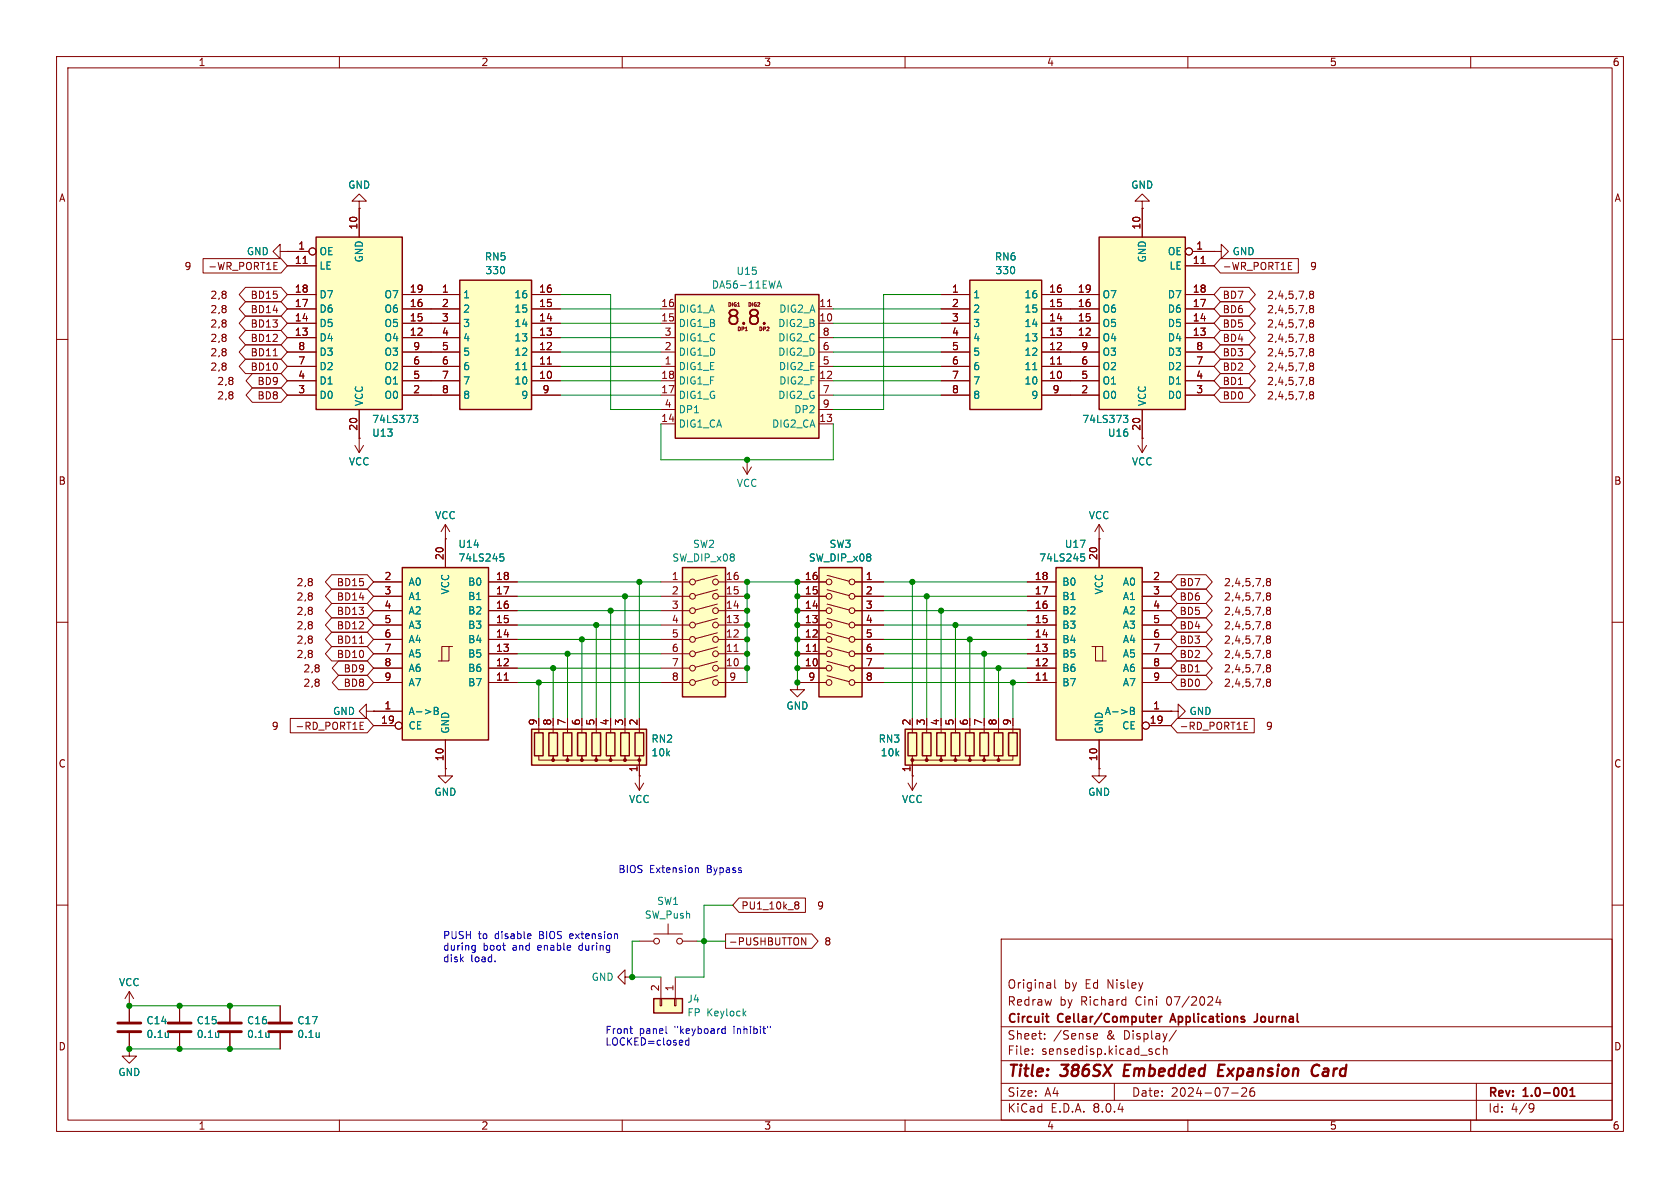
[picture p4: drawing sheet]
<svg xmlns="http://www.w3.org/2000/svg" width="297mm" height="210mm" viewBox="0 0 297 210" stroke-linecap="round" stroke-linejoin="round" font-family="sans-serif">
<g fill="none" stroke="#840000" stroke-width=".18">
<path d="M10 10h277v190h-277zM12 12h273v186h-273zM60 10v2M110 10v2M160 10v2M210 10v2M260 10v2M10 60h2M285 60h2M10 110h2M285 110h2M112.3 138.4l.7 1.3"/>
<path d="M113 137.2h.1M113 137.2v2.5M113.8 138.4l-.8 1.3M10 160h2M285 160h2M177 166h108v32h-108zM186.5 173.2v1.3l.2 .2M198.9 176.7l.1 .1M199 176.2v1.5M199 177.6l-.1 .1M215.3 176.1l-.3 1.1h.9M215.7 176.7v1"/>
<path d="M60 198v2M110 198v2M160 198v2M177 194.5h108M177 191.5h108M177 187.5h108M177 181.5h108M182.5 186.3v.1M182.5 185.5v.1M184.7 183.6v.1M184.7 182.8v.1M193.3 183.5l.2 .2 .5-.1"/>
<path d="M193.3 182.9l.2-.2h.3l.2 .2v.2l-.7 .1M197 191.5v3M205 185.5l-.4-.1-.3 .3v.4l.2 .2h.5M205.7 185.5l.2-.1 .3 .1 .1 .9M205.7 184.9v1.5M208 182.1l-1.3 2M210 198v2M217.7 193.2h1.2M220.3 192.4v.5l-.8 .9h.9M221.2 192.4a1.17 1.17 0 0 0-.1 1.3h.6l.1-.5-.3-.3h-.3l-.2 .3M260 198v2M261 191.5v6.5"/>
<path d="M270.6 195.1l.5 .1a.99 .99 0 0 1-.4 1.4h-.2M271.2 195.7l-.3 .3h-.3"/>
</g>
<path d="M184.8 179.7h.6M203.8 179.7l.5 .1v.2l-.7 .2M205 179.7v1M205.4 179.7l-.3 .1-.1 .2M207.3 179.2l-.5 1.5M222.3 179.2v1.1a.48 .48 0 0 1-.6 .4M185.3 180.7h.1M204.3 180.6l-.5 .1M207 180.3h.7M276.8 192.4l.2 .5-.2 .8M277.6 193.8h.8M277.6 192.7l.4-.4v1.5" fill="none" stroke="#840000" stroke-width=".3"/>
<path d="M198.9 188.2l-.3 2h1M215.4 189.2h.7M216.5 188.2h-.9l-.3 2h1M232 189.9a.67 .67 0 0 0 1 .1M233.2 188.4a.73 .73 0 0 0-1.1 .3" fill="none" stroke="#840000" stroke-width=".4"/>
<path d="M94 128.9h20.3v6.4h-20.3z" fill="#ffffc2"/>
<path d="M94 128.9h20.3v6.4h-20.3zM94.5 129.5h1.5v4.1h-1.5zM97 129.5h1.6v4.1h-1.6zM99.6 129.5h1.5v4.1h-1.5zM102.1 129.5h1.5v4.1h-1.5zM104.6 129.5h1.6v4.1h-1.6zM107.2 129.5h1.5v4.1h-1.5zM109.7 129.5h1.6v4.1h-1.6zM112.3 129.5h1.5v4.1h-1.5z" fill="none" stroke="#840000" stroke-width=".25"/>
<g fill="#840000" stroke="#840000" stroke-width=".18">
<circle cx="113" cy="134.4" r=".25"/>
<circle cx="110.5" cy="134.4" r=".25"/>
<circle cx="107.9" cy="134.4" r=".25"/>
<circle cx="105.4" cy="134.4" r=".25"/>
<circle cx="102.9" cy="134.4" r=".25"/>
<circle cx="100.3" cy="134.4" r=".25"/>
<circle cx="97.8" cy="134.4" r=".25"/>
</g>
<path d="M95.2 133.6v.8h2.6v-.8v.8h2.5v-.8v.8h2.6v-.8v.8h2.5v-.8v.8h2.5v-.8v.8h2.6v-.8v.8h2.5v-.8M95.2 128.3v1.2M97.8 128.3v1.2M100.3 128.3v1.2M102.9 128.3v1.2M105.4 128.3v1.2M107.9 128.3v1.2M110.5 128.3v1.2M113 128.3v1.2M113 134.6v2.6M110.5 172.7v-1.2l-1.3 1.2 1.3 1.3v-1.3h1.3M111.8 172.7h.1" fill="none" stroke="#840000" stroke-width=".18"/>
<path d="M115.6 176.5h5v2.6h-5z" fill="#ffffc2"/>
<path d="M78.7 135.9v1.3h1.3l-1.3 1.2-1.2-1.2h1.2M78.7 135.9h.1M116.7 176.5h.3v1.3h-.3zM116.8 172.7v3.8M119.3 176.5h.2v1.3h-.2zM119.4 172.7v3.8" fill="none" stroke="#840000" stroke-width=".18"/>
<path d="M115.6 176.5h5v2.6h-5z" fill="none" stroke="#840000" stroke-width=".25"/>
<path d="M131.5 179.1l.4 .5M131.9 178.7l-.5 .5" fill="none" stroke="#008484" stroke-width=".18"/>
<path d="M71.1 100.3h15.3v30.5h-15.3z" fill="#ffffc2"/>
<g fill="none" stroke="#840000" stroke-width=".18">
<path d="M78.7 95.3h.1M78.7 92.7v7.6M78.7 92.7l-.7 1.3M78.7 92.7l.8 1.3M66 118.1h5.1M66 115.6h5.1M66 113h5.1M66 110.5h5.1M66 108h5.1M66 105.4h5.1M66 102.9h5.1M79.4 114.3h-1.3v2.5"/>
<path d="M80 114.3h-.6v2.5h-1.9M86.4 118.1h5M86.4 115.6h5M86.4 113h5M86.4 110.5h5M86.4 108h5M86.4 105.4h5M86.4 102.9h5M66 125.7h5.1M66 120.7h5.1M66 128.3h3.8M78.7 130.8v5.1"/>
<path d="M86.4 120.7h5M89.1 120.2h.8M160.5 138.4l.8 1.3M161.3 137.2h.1M161.3 137.2v2.5M162.1 138.4l-.8 1.3M31.7 177.8v2.8M40.6 177.8v2.8M113 166.4h2.6M115.6 165.1h5M118.1 163.3v1.8M120.6 166.4h2.6"/>
<path d="M31.7 182.6v2.8M40.6 182.6v2.8"/>
<circle cx="70.5" cy="128.3" r=".63"/>
<circle cx="116.1" cy="166.4" r=".51"/>
<circle cx="120.1" cy="166.4" r=".51"/>
</g>
<path d="M71.1 100.3h15.3v30.5h-15.3z" fill="none" stroke="#840000" stroke-width=".25"/>
<path d="M88.4 97.9h.6M88.5 98.4h.3l.3 .2-.1 .5-.5 .1M76.8 125h.4l.2 .3-.2 .3 .2 .2 .1 .3-.2 .2h-.5zM76.8 125.6h.4M38.7 182.6v.8M38.7 183.3h-.1M47.5 182.6v.8M47.5 183.3h.1" fill="none" stroke="#008484" stroke-width=".18"/>
<path d="M29.7 182.4h4.1M29.7 180.8h4.1M38.6 182.4h4.1M38.6 180.8h4.1" fill="none" stroke="#840000" stroke-width=".51"/>
<path d="M81.3 49.5h12.7v22.9h-12.7z" fill="#ffffc2"/>
<path d="M81.3 49.5h12.7v22.9h-12.7z" fill="none" stroke="#840000" stroke-width=".25"/>
<g fill="none" stroke="#840000" stroke-width=".18">
<path d="M76.2 52.1h5.1M76.2 59.7h5.1M76.2 57.2h5.1M76.2 54.6h5.1M94 52.1h5.1M94 59.7h5.1M94 57.2h5.1M94 54.6h5.1M76.2 67.3h5.1M76.2 64.8h5.1M76.2 62.2h5.1M76.2 69.9h5.1"/>
<path d="M94 67.3h5.1M94 64.8h5.1M94 62.2h5.1M94 69.9h5.1M96.8 64.4h.7M201.2 78.7l.7 1.3M201.9 77.5h.1M201.9 77.5v2.5M202.7 78.7l-.8 1.3M131.3 82.6l.8 1.2M132.1 81.3h.1M132.1 81.3v2.5"/>
<path d="M132.8 82.6l-.7 1.2M194.3 95.3h.1M194.3 92.7l-.8 1.3M194.3 92.7l.8 1.3M194.3 92.7v2.6M49.5 177.8v2.8M49.5 182.6v2.8"/>
</g>
<path d="M92.4 65.3h.7M56.4 182.6v.8M56.4 183.3h.1" fill="none" stroke="#008484" stroke-width=".18"/>
<path d="M47.5 182.4h4.1M47.5 180.8h4.1" fill="none" stroke="#840000" stroke-width=".51"/>
<path d="M119.4 52.1h25.4v25.4h-25.4z" fill="#ffffc2"/>
<path d="M119.4 52.1h25.4v25.4h-25.4z" fill="none" stroke="#840000" stroke-width=".25"/>
<path d="M135.1 57.1l.1 .1-.1 .1M135.1 57.1l-.1 .1 .1 .1M135.1 57.1v.2" fill="none" stroke="#840000" stroke-width=".32"/>
<g fill="none" stroke="#840000" stroke-width=".18">
<path d="M116.8 57.2h2.6M116.8 54.6h2.6M116.8 59.7h2.6M130.4 54.1h.4M144.8 57.2h2.5M144.8 54.6h2.5M144.8 59.7h2.5M146.3 54.2h.7M116.8 64.8h2.6M116.8 67.3h2.6M116.8 74.9h2.6M116.8 69.9h2.6"/>
<path d="M116.8 62.2h2.6M116.8 72.4h2.6M144.8 64.8h2.5M144.8 67.3h2.5M144.8 74.9h2.5M144.8 69.9h2.5M144.8 62.2h2.5M144.8 72.4h2.5M194.3 135.9v1.3h-1.3l1.3 1.2 1.3-1.2h-1.3M194.3 135.9h.1"/>
</g>
<path d="M137.3 50.9l.5-1.2 .4 1.2M137.5 50.6h.6" fill="none" stroke="#008484" stroke-width=".18"/>
<path d="M186.7 100.3h15.2v30.5h-15.2z" fill="#ffffc2"/>
<g fill="none" stroke="#840000" stroke-width=".18">
<path d="M63.5 35.6h-1.3l1.3-1.3 1.3 1.3h-1.3v1.2M63.5 36.8h.1M49.5 44.5v-1.3l-1.2 1.3 1.2 1.2v-1.2h1.3M50.8 44.5h.1M62.7 78.7l.8 1.3M63.5 77.5h.1M63.5 77.5v2.5M64.3 78.7l-.8 1.3M194.3 95.3v5M181.6 118.1h5.1M181.6 115.6h5.1M181.6 113h5.1"/>
<path d="M181.6 110.5h5.1M181.6 108h5.1M181.6 105.4h5.1M181.6 102.9h5.1M193 114.3h.7v2.5h1.9M193.7 114.3h1.2v2.5M201.9 118.1h5.1M201.9 115.6h5.1M201.9 113h5.1M201.9 110.5h5.1M201.9 108h5.1M201.9 105.4h5.1"/>
<path d="M201.9 102.9h5.1M181.6 120.7h5.1M184.4 120.2h.7M194.3 130.8v5.1M201.9 125.7h5.1M201.9 120.7h5.1M203.2 128.3h3.8M207 125.7h1.3v1.3l1.2-1.3-1.2-1.2v1.2M207 125.7h.1M22.9 177.8h.1M22.9 175.3v5.3M22.9 175.3l-.8 1.2"/>
<path d="M22.9 175.3l.7 1.2M22.9 185.4v1.3h1.2l-1.2 1.3-1.3-1.3h1.3M22.9 185.4h.1M22.9 182.6v2.8"/>
<circle cx="202.6" cy="128.3" r=".63"/>
</g>
<path d="M186.7 100.3h15.2v30.5h-15.2z" fill="none" stroke="#840000" stroke-width=".25"/>
<path d="M191.1 97.9h.6M191.2 98.4h.3l.3 .2-.2 .5-.4 .1M199.8 125h.5l.2 .3-.2 .3 .2 .2 .1 .3-.3 .2h-.5zM199.8 125.6h.5M29.8 182.6v.8M29.8 183.3h-.1" fill="none" stroke="#008484" stroke-width=".18"/>
<path d="M20.8 182.4h4.1M20.8 180.8h4.1" fill="none" stroke="#840000" stroke-width=".51"/>
<path d="M55.9 41.9h15.2v30.5h-15.2z" fill="#ffffc2"/>
<path d="M55.9 41.9h15.2v30.5h-15.2z" fill="none" stroke="#840000" stroke-width=".25"/>
<g fill="none" stroke="#840000" stroke-width=".18">
<path d="M63.5 36.8v5.1M201.9 35.6h1.3l-1.3-1.3-1.2 1.3h1.2v1.2M201.9 36.8h.1M50.8 44.5h3.8M50.8 47h5.1M50.8 59.7h5.1M50.8 57.2h5.1M50.8 54.6h5.1M50.8 52.1h5.1M53.6 46.6h.7M71.1 59.7h5.1M71.1 57.2h5.1"/>
<path d="M71.1 54.6h5.1M71.1 52.1h5.1M50.8 69.9h5.1M50.8 67.3h5.1M50.8 64.8h5.1M50.8 62.2h5.1M63.5 72.4v5.1M71.1 69.9h5.1M71.1 67.3h5.1M71.1 64.8h5.1M71.1 62.2h5.1M64.8 125.7v1.3l-1.3-1.3 1.3-1.2v1.2h1.2"/>
<path d="M66 125.7h.1M141 120.7v1.2h-1.3l1.3 1.3 1.2-1.3h-1.2M141 120.7h.1"/>
<circle cx="55.2" cy="44.4" r=".63"/>
</g>
<path d="M73.1 73.4h.7l-.4 .5 .4 .1v.4l-.2 .3h-.4" fill="none" stroke="#008484" stroke-width=".18"/>
<path d="M194.3 41.9h15.2v30.5h-15.2z" fill="#ffffc2"/>
<path d="M194.3 41.9h15.2v30.5h-15.2z" fill="none" stroke="#840000" stroke-width=".25"/>
<g fill="none" stroke="#840000" stroke-width=".18">
<path d="M201.9 36.8v5.1M189.2 59.7h5.1M189.2 57.2h5.1M189.2 54.6h5.1M189.2 52.1h5.1M209.5 47h5.1M209.5 59.7h5.1M209.5 57.2h5.1M209.5 54.6h5.1M209.5 52.1h5.1M210.8 44.5h3.8M212.3 46.6h.8"/>
<path d="M189.2 69.9h5.1M189.2 67.3h5.1M189.2 64.8h5.1M189.2 62.2h5.1M201.9 72.4v5.1M209.5 69.9h5.1M209.5 67.3h5.1M209.5 64.8h5.1M209.5 62.2h5.1"/>
<circle cx="210.2" cy="44.4" r=".63"/>
</g>
<path d="M198.6 73.4h.8l-.4 .5 .3 .1 .1 .4-.3 .3h-.3" fill="none" stroke="#008484" stroke-width=".18"/>
<path d="M120.6 100.3h7.7v22.9h-7.7z" fill="#ffffc2"/>
<g fill="none" stroke="#840000" stroke-width=".18">
<path d="M116.8 102.9h5.1M116.8 118.1h5.1M116.8 115.6h5.1M116.8 113h5.1M116.8 110.5h5.1M116.8 108h5.1M116.8 105.4h5.1M126.8 119.5l-3.9 1M126.8 116.9l-3.9 1.1M126.8 114.4l-3.9 1M126.8 111.9l-3.9 1M126.8 109.3l-3.9 1.1"/>
<path d="M126.8 106.8l-3.9 1M126.8 104.2l-3.9 1.1M126.8 101.7l-3.9 1M127 102.9h5.1M127 118.1h5.1M127 115.6h5.1M127 113h5.1M127 110.5h5.1M127 108h5.1M127 105.4h5.1M129.8 115.2h.7M116.8 120.7h5.1"/>
<path d="M127 120.7h5.1"/>
<circle cx="122.4" cy="108" r=".51"/>
<circle cx="122.4" cy="110.5" r=".51"/>
<circle cx="122.4" cy="118.1" r=".51"/>
<circle cx="122.4" cy="105.4" r=".51"/>
<circle cx="122.4" cy="115.6" r=".51"/>
<circle cx="122.4" cy="102.9" r=".51"/>
<circle cx="122.4" cy="113" r=".51"/>
<circle cx="126.5" cy="118.1" r=".51"/>
<circle cx="126.5" cy="105.4" r=".51"/>
<circle cx="126.5" cy="108" r=".51"/>
<circle cx="126.5" cy="102.9" r=".51"/>
<circle cx="126.5" cy="115.6" r=".51"/>
<circle cx="126.5" cy="110.5" r=".51"/>
<circle cx="126.5" cy="113" r=".51"/>
<circle cx="122.4" cy="120.7" r=".51"/>
<circle cx="126.5" cy="120.7" r=".51"/>
</g>
<path d="M120.6 100.3h7.7v22.9h-7.7z" fill="none" stroke="#840000" stroke-width=".25"/>
<path d="M171.4 49.5h12.7v22.9h-12.7z" fill="#ffffc2"/>
<path d="M171.4 49.5h12.7v22.9h-12.7z" fill="none" stroke="#840000" stroke-width=".25"/>
<g fill="none" stroke="#840000" stroke-width=".18">
<path d="M166.4 52.1h5M166.4 59.7h5M166.4 57.2h5M166.4 54.6h5M184.1 52.1h5.1M184.1 59.7h5.1M184.1 57.2h5.1M184.1 54.6h5.1M214.6 44.5h1.3v-1.3l1.3 1.3-1.3 1.2v-1.2M214.6 44.5h.1M166.4 67.3h5M166.4 64.8h5"/>
<path d="M166.4 62.2h5M166.4 69.9h5M184.1 67.3h5.1M184.1 64.8h5.1M184.1 62.2h5.1M184.1 69.9h5.1M186.9 64.4h.8"/>
</g>
<path d="M182.6 65.3h.7" fill="none" stroke="#008484" stroke-width=".18"/>
<path d="M160 128.9h20.3v6.4h-20.3z" fill="#ffffc2"/>
<path d="M160 128.9h20.3v6.4h-20.3zM160.5 129.5h1.6v4.1h-1.6zM163.1 129.5h1.5v4.1h-1.5zM165.6 129.5h1.5v4.1h-1.5zM168.1 129.5h1.6v4.1h-1.6zM170.7 129.5h1.5v4.1h-1.5zM173.2 129.5h1.6v4.1h-1.6zM175.8 129.5h1.5v4.1h-1.5zM178.3 129.5h1.5v4.1h-1.5z" fill="none" stroke="#840000" stroke-width=".25"/>
<g fill="#840000" stroke="#840000" stroke-width=".18">
<circle cx="161.3" cy="134.4" r=".25"/>
<circle cx="163.8" cy="134.4" r=".25"/>
<circle cx="166.4" cy="134.4" r=".25"/>
<circle cx="168.9" cy="134.4" r=".25"/>
<circle cx="171.4" cy="134.4" r=".25"/>
<circle cx="174" cy="134.4" r=".25"/>
<circle cx="176.5" cy="134.4" r=".25"/>
</g>
<path d="M161.3 133.6v.8h2.5v-.8v.8h2.6v-.8v.8h2.5v-.8v.8h2.5v-.8v.8h2.6v-.8v.8h2.5v-.8v.8h2.6v-.8M161.3 128.3v1.2M161.3 134.6v2.6M163.8 128.3v1.2M166.4 128.3v1.2M168.9 128.3v1.2M171.4 128.3v1.2M174 128.3v1.2M176.5 128.3v1.2M179.1 128.3v1.2" fill="none" stroke="#840000" stroke-width=".18"/>
<path d="M144.8 100.3h7.6v22.9h-7.6z" fill="#ffffc2"/>
<g fill="none" stroke="#840000" stroke-width=".18">
<path d="M63.5 36.8h.1M63.5 36.8v5.1M201.9 36.8h.1M201.9 36.8v5.1M35.9 45.7h13.8l1.1 1.3-1.1 1.3h-13.8zM43.4 50.8h6.3l1.1 1.3-1.1 1.2h-6.3l-1.1-1.2zM43.4 55.9h6.3l1.1 1.3-1.1 1.2h-6.3l-1.1-1.2zM43.4 58.4h6.3l1.1 1.3-1.1 1.3h-6.3l-1.1-1.3zM43.4 53.3h6.3l1.1 1.3-1.1 1.3h-6.3l-1.1-1.3zM48.4 47h.4M48.4 47.7h.6M48.4 46.4h.6"/>
<path d="M50.8 44.5h.1M50.8 47h5.1M50.8 52.1h5.1M50.8 59.7h5.1M50.8 57.2h5.1M50.8 54.6h5.1M50.8 44.5h3.8M53.6 46.6h.7M71.1 52.1h10.2M71.1 59.7h10.2M71.1 57.2h10.2M71.1 54.6h10.2"/>
<path d="M94 52.1h5.1M94 59.7h5.1M94 57.2h5.1M94 54.6h5.1M166.4 52.1h5M166.4 59.7h5M166.4 57.2h5M166.4 54.6h5M184.1 52.1h10.2M184.1 59.7h10.2M184.1 57.2h10.2M184.1 54.6h10.2"/>
<path d="M209.5 47h5.1M209.5 52.1h5.1M209.5 59.7h5.1M209.5 57.2h5.1M209.5 54.6h5.1M210.8 44.5h3.8M212.3 46.6h.8M214.6 44.5h.1M215.7 45.7h13.8v2.6h-13.8l-1.1-1.3zM215.7 55.9h5.1l1.1 1.3-1.1 1.2h-5.1l-1.1-1.2zM215.7 53.3h5.1l1.1 1.3-1.1 1.3h-5.1l-1.1-1.3zM215.7 58.4h5.1l1.1 1.3-1.1 1.3h-5.1l-1.1-1.3z"/>
<path d="M215.7 50.8h5.1l1.1 1.3-1.1 1.2h-5.1l-1.1-1.2zM227.8 47h.4M227.8 47.7h.6M227.8 46.4h.6M231.7 57.1l-.2-.2 .2-.3h.3l.2 .2-.2 .3M231.7 52l-.2-.2 .2-.3h.3l.2 .2-.2 .3M231.7 52l-.2 .3 .1 .3 .1 .1h.3l.2-.2v-.2l-.2-.3M231.7 54.6l-.2-.3 .2-.3h.3l.2 .3-.2 .3M231.7 54.6l-.2 .2 .1 .4 .1 .1h.3l.2-.3v-.2l-.2-.2M231.7 57.1l-.2 .2 .1 .4 .1 .1h.3l.2-.2v-.3l-.2-.2M231.7 59.6l-.2-.2 .2-.3h.3l.2 .2-.2 .3M231.7 59.6l-.2 .3 .1 .3 .1 .2h.3l.2-.3v-.2l-.2-.3"/>
<path d="M231.7 57.1h.3M231.7 54.6h.3M231.7 59.6h.3M231.7 52h.3M43.4 61h6.3l1.1 1.2-1.1 1.3h-6.3l-1.1-1.3zM43.4 63.5h6.3l1.1 1.3-1.1 1.2h-6.3l-1.1-1.2zM44.6 66h5.1l1.1 1.3-1.1 1.3h-5.1l-1.1-1.3zM44.6 68.6h5.1l1.1 1.3-1.1 1.2h-5.1l-1.1-1.2zM48.3 62.9h.7M50.8 67.3h5.1M50.8 64.8h5.1M50.8 62.2h5.1"/>
<path d="M50.8 69.9h5.1M63.5 77.5h.1M63.5 72.4v5.1M71.1 67.3h10.2M71.1 64.8h10.2M71.1 62.2h10.2M71.1 69.9h10.2M94 67.3h5.1M94 64.8h5.1M94 62.2h5.1M94 69.9h5.1M96.8 64.4h.7"/>
<path d="M166.4 67.3h5M166.4 64.8h5M166.4 62.2h5M166.4 69.9h5M184.1 67.3h10.2M184.1 64.8h10.2M184.1 62.2h10.2M184.1 69.9h10.2M186.9 64.4h.8M201.9 77.5h.1M201.9 72.4v5.1M209.5 67.3h5.1"/>
<path d="M209.5 64.8h5.1M209.5 62.2h5.1M209.5 69.9h5.1M215.7 66h5.1l1.1 1.3-1.1 1.3h-5.1l-1.1-1.3zM215.7 68.6h5.1l1.1 1.3-1.1 1.2h-5.1l-1.1-1.2zM215.7 63.5h5.1l1.1 1.3-1.1 1.2h-5.1l-1.1-1.2zM215.7 61h5.1l1.1 1.2-1.1 1.3h-5.1l-1.1-1.3zM231.7 62.2l-.2-.3 .2-.3h.3l.2 .3-.2 .3M231.7 62.2l-.2 .2 .1 .4 .1 .1h.3l.2-.2v-.3l-.2-.2M231.7 64.7l-.2-.2 .2-.3h.3l.2 .2-.2 .3M231.7 64.7l-.2 .3 .1 .3 .1 .1h.3l.2-.2v-.2l-.2-.3M231.7 67.3l-.2-.3 .2-.3h.3l.2 .3-.2 .3"/>
<path d="M231.7 67.3l-.2 .2 .1 .4 .1 .1h.3l.2-.3v-.2l-.2-.2M231.7 69.8l-.2-.2 .2-.3h.3l.2 .2-.2 .3M231.7 69.8l-.2 .2 .1 .4 .1 .1h.3l.2-.2v-.3l-.2-.2M231.7 67.3h.3M231.7 69.8h.3M231.7 64.7h.3M231.7 62.2h.3M78.7 95.3h.1M78.7 95.3v5M194.3 95.3h.1M194.3 95.3v5M58.6 114.3h6.3l1.1 1.3-1.1 1.2h-6.3l-1.1-1.2z"/>
<path d="M58.6 101.6h6.3l1.1 1.3-1.1 1.2h-6.3l-1.1-1.2zM58.6 109.2h6.3l1.1 1.3-1.1 1.3h-6.3l-1.1-1.3zM58.6 111.8h6.3l1.1 1.2-1.1 1.3h-6.3l-1.1-1.3zM58.6 104.1h6.3l1.1 1.3-1.1 1.3h-6.3l-1.1-1.3zM58.6 106.7h6.3l1.1 1.3-1.1 1.2h-6.3l-1.1-1.2zM59.8 119.4h5.1l1.1 1.3-1.1 1.2h-5.1l-1.1-1.2zM59.8 116.8h5.1l1.1 1.3-1.1 1.3h-5.1l-1.1-1.3zM63.5 113.7h.8M66 102.9h5.1M66 118.1h5.1M66 115.6h5.1M66 113h5.1"/>
<path d="M66 110.5h5.1M66 108h5.1M66 105.4h5.1M86.4 102.9h5M86.4 118.1h5M86.4 115.6h5M86.4 113h5M86.4 110.5h5M86.4 108h5M86.4 105.4h5M141 102.9h5M141 118.1h5"/>
<path d="M141 115.6h5M141 113h5M141 110.5h5M141 108h5M141 105.4h5M143.8 115.2h.7M146.2 119.5l3.9 1M146.2 116.9l3.9 1.1M146.2 114.4l3.9 1M146.2 111.9l3.9 1M146.2 109.3l3.9 1.1M146.2 106.8l3.9 1"/>
<path d="M146.2 104.2l3.9 1.1M146.2 101.7l3.9 1M151.1 102.9h5.1M151.1 118.1h5.1M151.1 115.6h5.1M151.1 113h5.1M151.1 110.5h5.1M151.1 108h5.1M151.1 105.4h5.1M181.6 102.9h5.1M181.6 118.1h5.1M181.6 115.6h5.1"/>
<path d="M181.6 113h5.1M181.6 110.5h5.1M181.6 108h5.1M181.6 105.4h5.1M201.9 102.9h5.1M201.9 118.1h5.1M201.9 115.6h5.1M201.9 113h5.1M201.9 110.5h5.1M201.9 108h5.1M201.9 105.4h5.1M208.1 114.3h5.1l1.1 1.3-1.1 1.2h-5.1l-1.1-1.2z"/>
<path d="M208.1 119.4h5.1l1.1 1.3-1.1 1.2h-5.1l-1.1-1.2zM208.1 106.7h5.1l1.1 1.3-1.1 1.2h-5.1l-1.1-1.2zM208.1 109.2h5.1l1.1 1.3-1.1 1.3h-5.1l-1.1-1.3zM208.1 101.6h5.1l1.1 1.3-1.1 1.2h-5.1l-1.1-1.2zM208.1 111.8h5.1l1.1 1.2-1.1 1.3h-5.1l-1.1-1.3zM208.1 104.1h5.1l1.1 1.3-1.1 1.3h-5.1l-1.1-1.3zM208.1 116.8h5.1l1.1 1.3-1.1 1.3h-5.1l-1.1-1.3zM224.1 115.5l-.2-.2 .2-.3h.3l.2 .2-.2 .3M224.1 102.8l-.2-.2 .2-.3h.3l.2 .2-.2 .3M224.1 102.8l-.2 .3v.3l.2 .1h.3l.2-.2v-.2l-.2-.3M224.1 105.4l-.2-.3 .2-.3h.3l.2 .3-.2 .3M224.1 105.4l-.2 .2v.4l.2 .1h.3l.2-.3v-.2l-.2-.2"/>
<path d="M224.1 107.9l-.2-.2 .2-.3h.3l.2 .2-.2 .3M224.1 107.9l-.2 .2v.4l.2 .1h.3l.2-.2v-.3l-.2-.2M224.1 110.4l-.2-.2 .2-.3h.3l.2 .2-.2 .3M224.1 110.4l-.2 .3v.3l.2 .2h.3l.2-.3v-.2l-.2-.3M224.1 113l-.2-.3 .2-.3h.3l.2 .3-.2 .3M224.1 113l-.2 .2v.4l.2 .1h.3l.2-.2v-.3l-.2-.2M224.1 115.5l-.2 .3v.3l.2 .1h.3l.2-.2v-.2l-.2-.3M224.1 118.1l-.2-.3 .2-.3h.3l.2 .3-.2 .3M224.1 118.1l-.2 .2v.4l.2 .1h.3l.2-.3v-.2l-.2-.2M224.1 115.5h.3M224.1 107.9h.3M224.1 110.4h.3"/>
<path d="M224.1 102.8h.3M224.1 113h.3M224.1 105.4h.3M224.1 118.1h.3M51.3 127h13.6l1.1 1.3-1.1 1.2h-13.6zM63.7 128.3h.4M63.7 128.9h.6M63.7 127.7h.6M66 125.7h.1M66 120.7h5.1M66 128.3h3.8M66 125.7h5.1"/>
<path d="M78.7 135.9h.1M78.7 130.8v5.1M86.4 120.7h5M89.1 120.2h.8M113 137.2h.1M113 134.6v2.6M141 120.7h.1M141 120.7h5M151.1 120.7h5.1M161.3 137.2h.1M161.3 134.6v2.6M181.6 120.7h5.1"/>
<path d="M184.4 120.2h.7M194.3 135.9h.1M194.3 130.8v5.1M201.9 120.7h5.1M201.9 125.7h5.1M203.2 128.3h3.8M207 125.7h.1M208.1 127h13.6v2.5h-13.6l-1.1-1.2zM220 128.3h.4M220 128.9h.6M220 127.7h.6M224.1 120.6l-.2-.2 .2-.3h.3l.2 .2-.2 .3"/>
<path d="M224.1 120.6l-.2 .2v.4l.2 .1h.3l.2-.2v-.3l-.2-.2M224.1 120.6h.3M130.7 158.7h11.7v2.6h-11.7l-1.2-1.3zM140.7 159.4l.4 .1 .1 .2-.2 .3M140.7 160h.3M141 160l.2 .2v.2l-.1 .2-.4 .1M22.9 177.8h.1M22.9 177.8v2.8M31.7 177.8v2.8M40.6 177.8v2.8M49.5 177.8v2.8M128.3 165.1h15.2l1.1 1.3-1.1 1.2h-15.2z"/>
<path d="M141.7 165.8l.8 1.2v-1.2M22.9 185.4h.1M22.9 182.6v2.8M31.7 182.6v2.8M40.6 182.6v2.8M49.5 182.6v2.8"/>
<circle cx="55.2" cy="44.4" r=".63"/>
<circle cx="210.2" cy="44.4" r=".63"/>
<circle cx="146.6" cy="110.5" r=".51"/>
<circle cx="146.6" cy="108" r=".51"/>
<circle cx="146.6" cy="115.6" r=".51"/>
<circle cx="146.6" cy="105.4" r=".51"/>
<circle cx="146.6" cy="118.1" r=".51"/>
<circle cx="146.6" cy="102.9" r=".51"/>
<circle cx="146.6" cy="113" r=".51"/>
<circle cx="150.6" cy="110.5" r=".51"/>
<circle cx="150.6" cy="105.4" r=".51"/>
<circle cx="150.6" cy="102.9" r=".51"/>
<circle cx="150.6" cy="113" r=".51"/>
<circle cx="150.6" cy="108" r=".51"/>
<circle cx="150.6" cy="118.1" r=".51"/>
<circle cx="150.6" cy="115.6" r=".51"/>
<circle cx="70.5" cy="128.3" r=".63"/>
<circle cx="146.6" cy="120.7" r=".51"/>
<circle cx="150.6" cy="120.7" r=".51"/>
<circle cx="202.6" cy="128.3" r=".63"/>
</g>
<path d="M144.8 100.3h7.6v22.9h-7.6z" fill="none" stroke="#840000" stroke-width=".25"/>
<g fill="none" stroke="#0000c2" stroke-width=".18">
<path d="M123 153.5h.4l.1 .8M83.7 167.1l.3 .1M84 167.1v1.1l-.1 .1-.3 .1M84 167.9l-.3 .1M87.5 169.9v.1M93.7 165.1l.2 .3-.6 .1M93.8 165.9h-.1M111.3 181.8h.5M111.6 182.6l.2 .1M117.8 182.6l.1 .1M121.3 184l-.1 .1v.5l.2 .1h.4M121.8 183.5v1.2"/>
<path d="M127.7 181.9h.5M127.7 182.6h.5M128.2 181.4v1.3M136.2 181.4v.3"/>
</g>
<g fill="none" stroke="#008400" stroke-width=".18">
<path d="M99.1 52.1h8.8v20.3h8.9M99.1 57.2h17.7M99.1 59.7h17.7M99.1 54.6h17.7M147.3 57.2h19.1M147.3 59.7h19.1M147.3 54.6h19.1M166.4 52.1h-10.2v20.3h-8.9M99.1 62.2h17.7M99.1 64.8h17.7M99.1 67.3h17.7M99.1 69.9h17.7"/>
<path d="M116.8 74.9v6.4h30.5v-6.4M147.3 62.2h19.1M147.3 64.8h19.1M147.3 67.3h19.1M147.3 69.9h19.1M91.4 115.6h25.4M91.4 118.1h25.4M91.4 102.9h25.4M91.4 113h25.4M91.4 105.4h25.4M91.4 108h25.4M91.4 110.5h25.4"/>
<path d="M97.8 118.1v8.9M100.3 115.6v11.4M102.9 113v14M105.4 110.5v16.5M107.9 108v19M110.5 105.4v21.6M113 102.9v24.1M156.2 115.6h25.4M156.2 118.1h25.4M156.2 102.9h25.4M156.2 113h25.4M156.2 105.4h25.4"/>
<path d="M156.2 108h25.4M156.2 110.5h25.4M161.3 102.9v24.1M163.8 105.4v21.6M166.4 108v19M168.9 110.5v16.5M171.4 113v14M174 115.6v11.4M176.5 118.1v8.9M91.4 120.7h25.4M95.2 120.7v6.3M132.1 120.7v-17.8h8.9v17.8"/>
<path d="M156.2 120.7h25.4M179.1 120.7v6.3M22.9 177.8h26.6M113 166.4h-1.2v6.3h5M123.2 166.4h5.1M129.5 160h-5v12.7h-5.1M22.9 185.4h26.6"/>
</g>
<g fill="none" stroke="#008484" stroke-width=".18">
<path d="M73.1 73.4h.7l-.4 .5 .4 .1v.4l-.2 .3h-.4M92.4 65.3h.7M182.6 65.3h.7M198.6 73.4h.8l-.4 .5 .3 .1 .1 .4-.3 .3h-.3M88.4 97.9h.6M88.5 98.4h.3l.3 .2-.1 .5-.5 .1M191.1 97.9h.6M191.2 98.4h.3l.3 .2-.2 .5-.4 .1M76.8 125h.4l.2 .3-.2 .3 .2 .2 .1 .3-.2 .2h-.5zM76.8 125.6h.4M199.8 125h.5l.2 .3-.2 .3 .2 .2 .1 .3-.3 .2h-.5zM199.8 125.6h.5"/>
<path d="M29.8 182.6v.8M29.8 183.3h-.1M38.7 182.6v.8M38.7 183.3h-.1M47.5 182.6v.8M47.5 183.3h.1M56.4 182.6v.8M56.4 183.3h.1"/>
</g>
<g fill="#008400" stroke="#008400" stroke-width=".18">
<circle cx="100.3" cy="115.6" r=".46"/>
<circle cx="31.7" cy="185.4" r=".46"/>
<circle cx="31.7" cy="177.8" r=".46"/>
<circle cx="40.6" cy="185.4" r=".46"/>
<circle cx="111.8" cy="172.7" r=".46"/>
<circle cx="40.6" cy="177.8" r=".46"/>
<circle cx="22.9" cy="177.8" r=".46"/>
<circle cx="22.9" cy="185.4" r=".46"/>
<circle cx="141" cy="105.4" r=".46"/>
<circle cx="141" cy="108" r=".46"/>
<circle cx="132.1" cy="108" r=".46"/>
<circle cx="141" cy="118.1" r=".46"/>
<circle cx="141" cy="115.6" r=".46"/>
<circle cx="141" cy="110.5" r=".46"/>
<circle cx="141" cy="113" r=".46"/>
<circle cx="132.1" cy="110.5" r=".46"/>
<circle cx="132.1" cy="105.4" r=".46"/>
<circle cx="132.1" cy="115.6" r=".46"/>
<circle cx="132.1" cy="113" r=".46"/>
<circle cx="113" cy="102.9" r=".46"/>
<circle cx="168.9" cy="110.5" r=".46"/>
<circle cx="163.8" cy="105.4" r=".46"/>
<circle cx="166.4" cy="108" r=".46"/>
<circle cx="161.3" cy="102.9" r=".46"/>
<circle cx="132.1" cy="81.3" r=".46"/>
<circle cx="132.1" cy="102.9" r=".46"/>
<circle cx="141" cy="102.9" r=".46"/>
<circle cx="171.4" cy="113" r=".46"/>
<circle cx="179.1" cy="120.7" r=".46"/>
<circle cx="176.5" cy="118.1" r=".46"/>
<circle cx="174" cy="115.6" r=".46"/>
<circle cx="132.1" cy="118.1" r=".46"/>
<circle cx="141" cy="120.7" r=".46"/>
<circle cx="110.5" cy="105.4" r=".46"/>
<circle cx="105.4" cy="110.5" r=".46"/>
<circle cx="107.9" cy="108" r=".46"/>
<circle cx="97.8" cy="118.1" r=".46"/>
<circle cx="95.2" cy="120.7" r=".46"/>
<circle cx="102.9" cy="113" r=".46"/>
<circle cx="124.5" cy="166.4" r=".46"/>
</g>
<text font-size="3.5" fill="#840000" x="128.2" y="57.9">8.8.</text>
<g font-size="2.8" fill="#840000">
<text x="178" y="190.9">Title:</text>
<text x="187.7" y="190.9">386SX</text>
<text x="199.5" y="190.9">Embedded</text>
<text x="217" y="190.9">Expansion</text>
<text x="234.3" y="190.9">Card</text>
</g>
<g font-size="2.1" fill="#840000">
<text x="178" y="178">Redraw</text>
<text x="178" y="175">Original</text>
<text x="187.3" y="178">by</text>
<text x="188.1" y="175">by</text>
<text x="191.1" y="178">Richard</text>
<text x="191.9" y="175">Ed Nisley</text>
<text x="200.9" y="178">Cini</text>
<text x="206.5" y="178">07/2024</text>
<text x="178" y="184">Sheet:</text>
<text x="178" y="181.2">Circuit</text>
<text x="186.2" y="184">/Sense</text>
<text x="187.1" y="181.2">Cellar/Computer</text>
<text x="195.7" y="184">&amp;</text>
<text x="198.8" y="184">Display/</text>
<text x="207.7" y="181.2">Applications</text>
<text x="223.1" y="181.2">Journal</text>
<text x="178" y="186.7">File:</text>
<text x="184.1" y="186.7">sensedisp.kicad_sch</text>
<text x="178" y="196.9">KiCad</text>
<text x="178" y="194.1">Size:</text>
<text x="184.7" y="194.1">A4</text>
<text x="185.7" y="196.9">E.D.A.</text>
<text x="193.3" y="196.9">8.0.4</text>
<text x="200" y="194.1">Date:</text>
<text x="207" y="194.1">2024-07-26</text>
<text x="263" y="194.3">Rev:</text>
<text x="263" y="196.9">Id:</text>
<text x="267.1" y="196.9">4/9</text>
<text x="269.4" y="194.3">1.0-001</text>
</g>
<g font-size="1.8" fill="#840000">
<text x="35" y="11.9">1</text>
<text x="85" y="11.9">2</text>
<text x="135" y="11.9">3</text>
<text x="185" y="11.9">4</text>
<text x="235" y="11.9">5</text>
<text x="285" y="11.9">6</text>
<text x="10.3" y="35.9">A</text>
<text x="285.3" y="35.9">A</text>
<text x="63.2" y="40.7" transform="rotate(-90 63.2 40.7)">10</text>
<text x="201.7" y="40.7" transform="rotate(-90 201.7 40.7)">10</text>
<text x="32.5" y="47.9">9</text>
<text x="36.7" y="47.9">-WR_PORT1E</text>
<text x="52" y="46.7">11</text>
<text x="52.6" y="44.2">1</text>
<text x="210.8" y="46.7">11</text>
<text x="211.4" y="44.2">1</text>
<text x="216.1" y="47.9">-WR_PORT1E</text>
<text x="231.5" y="47.9">9</text>
<text x="37.1" y="53">2,8</text>
<text x="44.2" y="53">BD15</text>
<text x="52" y="51.8">18</text>
<text x="72.3" y="51.8">19</text>
<text x="78" y="51.8">1</text>
<text x="95.2" y="51.8">16</text>
<text x="168.2" y="51.8">1</text>
<text x="185.4" y="51.8">16</text>
<text x="190.5" y="51.8">19</text>
<text x="210.8" y="51.8">18</text>
<text x="216.1" y="53">BD7</text>
<text x="223.9" y="53">2,4,5,7,8</text>
<text x="37.1" y="58.1">2,8</text>
<text x="37.1" y="55.6">2,8</text>
<text x="44.2" y="58.1">BD13</text>
<text x="44.2" y="55.6">BD14</text>
<text x="52" y="59.4">13</text>
<text x="52" y="56.9">14</text>
<text x="52" y="54.4">17</text>
<text x="72.3" y="59.4">12</text>
<text x="72.3" y="56.9">15</text>
<text x="72.3" y="54.4">16</text>
<text x="78" y="54.4">2</text>
<text x="78" y="56.9">3</text>
<text x="78" y="59.4">4</text>
<text x="95.2" y="59.4">13</text>
<text x="95.2" y="56.9">14</text>
<text x="95.2" y="54.4">15</text>
<text x="116.8" y="56.9">15</text>
<text x="116.8" y="54.4">16</text>
<text x="117.4" y="59.4">3</text>
<text x="144.7" y="56.9">10</text>
<text x="144.7" y="54.4">11</text>
<text x="145.3" y="59.4">8</text>
<text x="168.2" y="54.4">2</text>
<text x="168.2" y="56.9">3</text>
<text x="168.2" y="59.4">4</text>
<text x="185.4" y="59.4">13</text>
<text x="185.4" y="56.9">14</text>
<text x="185.4" y="54.4">15</text>
<text x="190.5" y="59.4">12</text>
<text x="190.5" y="56.9">15</text>
<text x="190.5" y="54.4">16</text>
<text x="210.8" y="59.4">13</text>
<text x="210.8" y="56.9">14</text>
<text x="210.8" y="54.4">17</text>
<text x="216.1" y="58.1">BD5</text>
<text x="216.1" y="55.6">BD6</text>
<text x="223.9" y="58.1">2,4,5,7,8</text>
<text x="223.9" y="55.6">2,4,5,7,8</text>
<text x="37.1" y="63.2">2,8</text>
<text x="37.1" y="65.7">2,8</text>
<text x="37.1" y="60.6">2,8</text>
<text x="44.2" y="63.2">BD11</text>
<text x="44.2" y="65.7">BD10</text>
<text x="44.2" y="60.6">BD12</text>
<text x="52.6" y="64.5">7</text>
<text x="52.6" y="62">8</text>
<text x="73" y="64.5">6</text>
<text x="73" y="62">9</text>
<text x="78" y="62">5</text>
<text x="78" y="64.5">6</text>
<text x="95.2" y="64.5">11</text>
<text x="95.2" y="62">12</text>
<text x="117.4" y="64.5">1</text>
<text x="117.4" y="62">2</text>
<text x="145.3" y="64.5">5</text>
<text x="145.3" y="62">6</text>
<text x="168.2" y="62">5</text>
<text x="168.2" y="64.5">6</text>
<text x="185.4" y="64.5">11</text>
<text x="185.4" y="62">12</text>
<text x="191.1" y="64.5">6</text>
<text x="191.1" y="62">9</text>
<text x="211.4" y="64.5">7</text>
<text x="211.4" y="62">8</text>
<text x="216.1" y="60.6">BD4</text>
<text x="216.1" y="65.7">BD2</text>
<text x="216.1" y="63.2">BD3</text>
<text x="223.9" y="60.6">2,4,5,7,8</text>
<text x="223.9" y="65.7">2,4,5,7,8</text>
<text x="223.9" y="63.2">2,4,5,7,8</text>
<text x="38.3" y="68.3">2,8</text>
<text x="38.3" y="70.8">2,8</text>
<text x="45.4" y="68.3">BD9</text>
<text x="45.4" y="70.8">BD8</text>
<text x="52.6" y="69.6">3</text>
<text x="52.6" y="67.1">4</text>
<text x="73" y="69.6">2</text>
<text x="73" y="67.1">5</text>
<text x="78" y="67.1">7</text>
<text x="78" y="69.6">8</text>
<text x="95.2" y="67.1">10</text>
<text x="95.8" y="69.6">9</text>
<text x="116.8" y="69.6">17</text>
<text x="116.8" y="67.1">18</text>
<text x="144.7" y="67.1">12</text>
<text x="145.3" y="69.6">7</text>
<text x="168.2" y="67.1">7</text>
<text x="168.2" y="69.6">8</text>
<text x="185.4" y="67.1">10</text>
<text x="186" y="69.6">9</text>
<text x="191.1" y="69.6">2</text>
<text x="191.1" y="67.1">5</text>
<text x="211.4" y="69.6">3</text>
<text x="211.4" y="67.1">4</text>
<text x="216.1" y="68.3">BD1</text>
<text x="216.1" y="70.8">BD0</text>
<text x="223.9" y="68.3">2,4,5,7,8</text>
<text x="223.9" y="70.8">2,4,5,7,8</text>
<text x="63.2" y="76.2" transform="rotate(-90 63.2 76.2)">20</text>
<text x="116.8" y="74.7">14</text>
<text x="117.4" y="72.1">4</text>
<text x="144.7" y="74.7">13</text>
<text x="145.3" y="72.1">9</text>
<text x="201.7" y="76.2" transform="rotate(-90 201.7 76.2)">20</text>
<text x="10.3" y="85.9">B</text>
<text x="285.3" y="85.9">B</text>
<text x="78.5" y="99.1" transform="rotate(-90 78.5 99.1)">20</text>
<text x="194.1" y="99.1" transform="rotate(-90 194.1 99.1)">20</text>
<text x="52.3" y="103.8">2,8</text>
<text x="52.3" y="106.4">2,8</text>
<text x="59.4" y="103.8">BD15</text>
<text x="59.4" y="106.4">BD14</text>
<text x="67.9" y="102.6">2</text>
<text x="67.9" y="105.2">3</text>
<text x="67.9" y="107.7">4</text>
<text x="87.6" y="107.7">16</text>
<text x="87.6" y="105.2">17</text>
<text x="87.6" y="102.6">18</text>
<text x="118.7" y="102.6">1</text>
<text x="118.7" y="105.2">2</text>
<text x="118.7" y="107.7">3</text>
<text x="128.2" y="107.7">14</text>
<text x="128.2" y="105.2">15</text>
<text x="128.2" y="102.6">16</text>
<text x="142.2" y="107.7">14</text>
<text x="142.2" y="105.2">15</text>
<text x="142.2" y="102.6">16</text>
<text x="153" y="102.6">1</text>
<text x="153" y="105.2">2</text>
<text x="153" y="107.7">3</text>
<text x="182.8" y="107.7">16</text>
<text x="182.8" y="105.2">17</text>
<text x="182.8" y="102.6">18</text>
<text x="203.8" y="102.6">2</text>
<text x="203.8" y="105.2">3</text>
<text x="203.8" y="107.7">4</text>
<text x="208.4" y="103.8">BD7</text>
<text x="208.4" y="106.4">BD6</text>
<text x="216.3" y="103.8">2,4,5,7,8</text>
<text x="216.3" y="106.4">2,4,5,7,8</text>
<text x="52.3" y="111.4">2,8</text>
<text x="52.3" y="114">2,8</text>
<text x="52.3" y="108.9">2,8</text>
<text x="59.4" y="111.4">BD12</text>
<text x="59.4" y="114">BD11</text>
<text x="59.4" y="108.9">BD13</text>
<text x="67.9" y="110.2">5</text>
<text x="67.9" y="112.8">6</text>
<text x="87.6" y="112.8">14</text>
<text x="87.6" y="110.2">15</text>
<text x="118.7" y="110.2">4</text>
<text x="118.7" y="112.8">5</text>
<text x="128.2" y="112.8">12</text>
<text x="128.2" y="110.2">13</text>
<text x="142.2" y="112.8">12</text>
<text x="142.2" y="110.2">13</text>
<text x="153" y="110.2">4</text>
<text x="153" y="112.8">5</text>
<text x="182.8" y="112.8">14</text>
<text x="182.8" y="110.2">15</text>
<text x="203.8" y="110.2">5</text>
<text x="203.8" y="112.8">6</text>
<text x="208.4" y="108.9">BD5</text>
<text x="208.4" y="111.4">BD4</text>
<text x="208.4" y="114">BD3</text>
<text x="216.3" y="108.9">2,4,5,7,8</text>
<text x="216.3" y="111.4">2,4,5,7,8</text>
<text x="216.3" y="114">2,4,5,7,8</text>
<text x="52.3" y="116.5">2,8</text>
<text x="53.5" y="119.1">2,8</text>
<text x="59.4" y="116.5">BD10</text>
<text x="60.7" y="119.1">BD9</text>
<text x="67.9" y="115.3">7</text>
<text x="67.9" y="117.9">8</text>
<text x="87.6" y="117.9">12</text>
<text x="87.6" y="115.3">13</text>
<text x="118.7" y="115.3">6</text>
<text x="118.7" y="117.9">7</text>
<text x="128.2" y="117.9">10</text>
<text x="128.2" y="115.3">11</text>
<text x="142.2" y="117.9">10</text>
<text x="142.2" y="115.3">11</text>
<text x="153" y="115.3">6</text>
<text x="153" y="117.9">7</text>
<text x="182.8" y="117.9">12</text>
<text x="182.8" y="115.3">13</text>
<text x="203.8" y="115.3">7</text>
<text x="203.8" y="117.9">8</text>
<text x="208.4" y="116.5">BD2</text>
<text x="208.4" y="119.1">BD1</text>
<text x="216.3" y="116.5">2,4,5,7,8</text>
<text x="216.3" y="119.1">2,4,5,7,8</text>
<text x="53.5" y="121.6">2,8</text>
<text x="60.7" y="121.6">BD8</text>
<text x="67.9" y="125.5">1</text>
<text x="67.9" y="120.4">9</text>
<text x="87.6" y="120.4">11</text>
<text x="118.7" y="120.4">8</text>
<text x="128.8" y="120.4">9</text>
<text x="142.8" y="120.4">9</text>
<text x="153" y="120.4">8</text>
<text x="182.8" y="120.4">11</text>
<text x="203.8" y="125.5">1</text>
<text x="203.8" y="120.4">9</text>
<text x="208.4" y="121.6">BD0</text>
<text x="216.3" y="121.6">2,4,5,7,8</text>
<text x="47.9" y="129.2">9</text>
<text x="52.1" y="129.2">-RD_PORT1E</text>
<text x="67.3" y="128">19</text>
<text x="95" y="128.3" transform="rotate(-90 95 128.3)">9</text>
<text x="97.5" y="128.3" transform="rotate(-90 97.5 128.3)">8</text>
<text x="100.1" y="128.3" transform="rotate(-90 100.1 128.3)">7</text>
<text x="102.6" y="128.3" transform="rotate(-90 102.6 128.3)">6</text>
<text x="105.2" y="128.3" transform="rotate(-90 105.2 128.3)">5</text>
<text x="107.7" y="128.3" transform="rotate(-90 107.7 128.3)">4</text>
<text x="110.2" y="128.3" transform="rotate(-90 110.2 128.3)">3</text>
<text x="112.8" y="128.3" transform="rotate(-90 112.8 128.3)">2</text>
<text x="161" y="128.3" transform="rotate(-90 161 128.3)">2</text>
<text x="163.6" y="128.3" transform="rotate(-90 163.6 128.3)">3</text>
<text x="166.1" y="128.3" transform="rotate(-90 166.1 128.3)">4</text>
<text x="168.7" y="128.3" transform="rotate(-90 168.7 128.3)">5</text>
<text x="171.2" y="128.3" transform="rotate(-90 171.2 128.3)">6</text>
<text x="173.7" y="128.3" transform="rotate(-90 173.7 128.3)">7</text>
<text x="176.3" y="128.3" transform="rotate(-90 176.3 128.3)">8</text>
<text x="178.8" y="128.3" transform="rotate(-90 178.8 128.3)">9</text>
<text x="203.2" y="128">19</text>
<text x="208.4" y="129.2">-RD_PORT1E</text>
<text x="223.7" y="129.2">9</text>
<text x="10.3" y="135.9">C</text>
<text x="78.5" y="134.7" transform="rotate(-90 78.5 134.7)">10</text>
<text x="112.8" y="136.6" transform="rotate(-90 112.8 136.6)">1</text>
<text x="161" y="136.6" transform="rotate(-90 161 136.6)">1</text>
<text x="194.1" y="134.7" transform="rotate(-90 194.1 134.7)">10</text>
<text x="285.3" y="135.9">C</text>
<text x="131" y="161">PU1_10k_8</text>
<text x="144.4" y="161">9</text>
<text x="128.7" y="167.3">-PUSHBUTTON</text>
<text x="145.6" y="167.3">8</text>
<text x="116.6" y="175.3" transform="rotate(-90 116.6 175.3)">2</text>
<text x="119.1" y="175.3" transform="rotate(-90 119.1 175.3)">1</text>
<text x="10.3" y="185.9">D</text>
<text x="285.3" y="185.9">D</text>
<text x="35" y="199.9">1</text>
<text x="85" y="199.9">2</text>
<text x="135" y="199.9">3</text>
<text x="185" y="199.9">4</text>
<text x="235" y="199.9">5</text>
<text x="285" y="199.9">6</text>
</g>
<g font-size="1.8" fill="#008484">
<text x="61.5" y="33.6">GND</text>
<text x="199.9" y="33.6">GND</text>
<text x="43.5" y="45.3">GND</text>
<text x="56.4" y="45.3">OE</text>
<text x="56.4" y="47.9">LE</text>
<text x="64.4" y="46.5" transform="rotate(-90 64.4 46.5)">GND</text>
<text x="85.6" y="46.2">RN5</text>
<text x="175.8" y="46.2">RN6</text>
<text x="202.8" y="46.5" transform="rotate(-90 202.8 46.5)">GND</text>
<text x="206.4" y="45.3">OE</text>
<text x="206.7" y="47.9">LE</text>
<text x="217.8" y="45.3">GND</text>
<text x="56.4" y="52.9">D7</text>
<text x="67.9" y="52.9">O7</text>
<text x="81.8" y="52.9">1</text>
<text x="85.7" y="48.7">330</text>
<text x="90.8" y="52.9">16</text>
<text x="125.7" y="51.2">DA56-11EWA</text>
<text x="130.1" y="48.8">U15</text>
<text x="172" y="52.9">1</text>
<text x="175.9" y="48.7">330</text>
<text x="181" y="52.9">16</text>
<text x="194.8" y="52.9">O7</text>
<text x="206.4" y="52.9">D7</text>
<text x="56.4" y="58">D5</text>
<text x="56.4" y="55.5">D6</text>
<text x="67.9" y="58">O5</text>
<text x="67.9" y="55.5">O6</text>
<text x="81.8" y="55.5">2</text>
<text x="81.8" y="58">3</text>
<text x="90.8" y="58">14</text>
<text x="90.8" y="55.5">15</text>
<text x="119.9" y="58">DIG1_B</text>
<text x="119.9" y="55.5">DIG1_A</text>
<text x="137.5" y="58">DIG2_B</text>
<text x="137.7" y="55.5">DIG2_A</text>
<text x="172" y="55.5">2</text>
<text x="172" y="58">3</text>
<text x="181" y="58">14</text>
<text x="181" y="55.5">15</text>
<text x="194.8" y="58">O5</text>
<text x="194.8" y="55.5">O6</text>
<text x="206.4" y="58">D5</text>
<text x="206.4" y="55.5">D6</text>
<text x="56.4" y="60.6">D4</text>
<text x="56.4" y="65.6">D2</text>
<text x="56.4" y="63.1">D3</text>
<text x="67.9" y="60.6">O4</text>
<text x="67.9" y="65.6">O2</text>
<text x="67.9" y="63.1">O3</text>
<text x="81.8" y="60.6">4</text>
<text x="81.8" y="63.1">5</text>
<text x="81.8" y="65.6">6</text>
<text x="90.8" y="65.6">11</text>
<text x="90.8" y="63.1">12</text>
<text x="90.8" y="60.6">13</text>
<text x="119.9" y="65.6">DIG1_E</text>
<text x="119.9" y="63.1">DIG1_D</text>
<text x="119.9" y="60.6">DIG1_C</text>
<text x="137.5" y="63.1">DIG2_D</text>
<text x="137.5" y="60.6">DIG2_C</text>
<text x="137.6" y="65.6">DIG2_E</text>
<text x="172" y="60.6">4</text>
<text x="172" y="63.1">5</text>
<text x="172" y="65.6">6</text>
<text x="181" y="65.6">11</text>
<text x="181" y="63.1">12</text>
<text x="181" y="60.6">13</text>
<text x="194.8" y="60.6">O4</text>
<text x="194.8" y="65.6">O2</text>
<text x="194.8" y="63.1">O3</text>
<text x="206.4" y="60.6">D4</text>
<text x="206.4" y="65.6">D2</text>
<text x="206.4" y="63.1">D3</text>
<text x="56.4" y="70.7">D0</text>
<text x="56.4" y="68.2">D1</text>
<text x="64.4" y="71.9" transform="rotate(-90 64.4 71.9)">VCC</text>
<text x="67.9" y="70.7">O0</text>
<text x="67.9" y="68.2">O1</text>
<text x="81.8" y="68.2">7</text>
<text x="81.8" y="70.7">8</text>
<text x="90.8" y="68.2">10</text>
<text x="92.1" y="70.7">9</text>
<text x="119.9" y="70.7">DIG1_G</text>
<text x="119.9" y="68.2">DIG1_F</text>
<text x="137.5" y="70.7">DIG2_G</text>
<text x="137.7" y="68.2">DIG2_F</text>
<text x="172" y="68.2">7</text>
<text x="172" y="70.7">8</text>
<text x="181" y="68.2">10</text>
<text x="182.2" y="70.7">9</text>
<text x="194.8" y="70.7">O0</text>
<text x="194.8" y="68.2">O1</text>
<text x="202.8" y="71.9" transform="rotate(-90 202.8 71.9)">VCC</text>
<text x="206.4" y="70.7">D0</text>
<text x="206.4" y="68.2">D1</text>
<text x="65.7" y="77.4">U13</text>
<text x="65.7" y="75">74LS373</text>
<text x="119.9" y="75.8">DIG1_CA</text>
<text x="119.9" y="73.3">DP1</text>
<text x="136.4" y="75.8">DIG2_CA</text>
<text x="140.3" y="73.3">DP2</text>
<text x="191.2" y="75">74LS373</text>
<text x="195.8" y="77.4">U16</text>
<text x="61.6" y="82.5">VCC</text>
<text x="200" y="82.5">VCC</text>
<text x="130.2" y="86.3">VCC</text>
<text x="76.8" y="92">VCC</text>
<text x="192.4" y="92">VCC</text>
<text x="80.9" y="97">U14</text>
<text x="80.9" y="99.5">74LS245</text>
<text x="118.8" y="99.5">SW_DIP_x08</text>
<text x="122.4" y="97">SW2</text>
<text x="142.9" y="99.5">SW_DIP_x08</text>
<text x="146.6" y="97">SW3</text>
<text x="183.6" y="99.5">74LS245</text>
<text x="188.2" y="97">U17</text>
<text x="72.1" y="103.7">A0</text>
<text x="72.1" y="106.3">A1</text>
<text x="79.6" y="105.2" transform="rotate(-90 79.6 105.2)">VCC</text>
<text x="82.7" y="106.3">B1</text>
<text x="82.7" y="103.7">B0</text>
<text x="187.7" y="106.3">B1</text>
<text x="187.7" y="103.7">B0</text>
<text x="195.2" y="105.2" transform="rotate(-90 195.2 105.2)">VCC</text>
<text x="198.4" y="103.7">A0</text>
<text x="198.4" y="106.3">A1</text>
<text x="72.1" y="108.8">A2</text>
<text x="72.1" y="111.4">A3</text>
<text x="72.1" y="113.9">A4</text>
<text x="82.7" y="113.9">B4</text>
<text x="82.7" y="111.4">B3</text>
<text x="82.7" y="108.8">B2</text>
<text x="187.7" y="113.9">B4</text>
<text x="187.7" y="111.4">B3</text>
<text x="187.7" y="108.8">B2</text>
<text x="198.4" y="108.8">A2</text>
<text x="198.4" y="111.4">A3</text>
<text x="198.4" y="113.9">A4</text>
<text x="72.1" y="116.4">A5</text>
<text x="72.1" y="119">A6</text>
<text x="82.7" y="119">B6</text>
<text x="82.7" y="116.4">B5</text>
<text x="187.7" y="119">B6</text>
<text x="187.7" y="116.4">B5</text>
<text x="198.4" y="116.4">A5</text>
<text x="198.4" y="119">A6</text>
<text x="72.1" y="121.5">A7</text>
<text x="82.7" y="121.5">B7</text>
<text x="138.9" y="125.6">GND</text>
<text x="187.7" y="121.5">B7</text>
<text x="198.4" y="121.5">A7</text>
<text x="58.8" y="126.6">GND</text>
<text x="72.1" y="126.6">A-&gt;B</text>
<text x="72.1" y="129.1">CE</text>
<text x="79.6" y="129.8" transform="rotate(-90 79.6 129.8)">GND</text>
<text x="115.1" y="131.5">RN2</text>
<text x="155.2" y="131.5">RN3</text>
<text x="195.2" y="129.8" transform="rotate(-90 195.2 129.8)">GND</text>
<text x="195.2" y="126.6">A-&gt;B</text>
<text x="198.3" y="129.1">CE</text>
<text x="210.2" y="126.6">GND</text>
<text x="115.1" y="133.9">10k</text>
<text x="155.6" y="133.9">10k</text>
<text x="76.7" y="140.9">GND</text>
<text x="111.1" y="142.2">VCC</text>
<text x="159.4" y="142.2">VCC</text>
<text x="192.3" y="140.9">GND</text>
<text x="116.1" y="160.2">SW1</text>
<text x="113.9" y="162.6">SW_Push</text>
<text x="104.5" y="173.6">GND</text>
<text x="20.9" y="174.5">VCC</text>
<text x="121.4" y="177.5">J4</text>
<text x="121.4" y="179.9">FP</text>
<text x="125" y="179.9">Keylock</text>
<text x="25.8" y="181.3">C14</text>
<text x="25.8" y="183.7">0.1u</text>
<text x="34.7" y="181.3">C15</text>
<text x="34.7" y="183.7">0.1u</text>
<text x="43.6" y="181.3">C16</text>
<text x="43.6" y="183.7">0.1u</text>
<text x="52.5" y="181.3">C17</text>
<text x="52.5" y="183.7">0.1u</text>
<text x="20.8" y="190.4">GND</text>
</g>
<g font-size="1.8" fill="#0000c2">
<text x="109.2" y="154.5">BIOS</text>
<text x="114.8" y="154.5">Extension</text>
<text x="125" y="154.5">Bypass</text>
<text x="78.2" y="166.2">PUSH</text>
<text x="84.5" y="166.2">to</text>
<text x="87.6" y="166.2">disable</text>
<text x="95.6" y="166.2">BIOS</text>
<text x="101.2" y="166.2">extension</text>
<text x="78.2" y="168.3">during</text>
<text x="78.2" y="170.3">disk</text>
<text x="83.2" y="170.3">load.</text>
<text x="85.4" y="168.3">boot</text>
<text x="90.7" y="168.3">and</text>
<text x="95.4" y="168.3">enable</text>
<text x="102.8" y="168.3">during</text>
<text x="106.9" y="183">Front</text>
<text x="106.9" y="185">LOCKED=closed</text>
<text x="113" y="183">panel</text>
<text x="119.4" y="183">&quot;keyboard</text>
<text x="130" y="183">inhibit&quot;</text>
</g>
<g font-size=".9" fill="#840000">
<text x="128.5" y="54.4">DIG1</text>
<text x="130.2" y="58.7">DP1</text>
<text x="132.1" y="54.4">DIG2</text>
<text x="134" y="58.7">DP2</text>
</g>
</svg>
